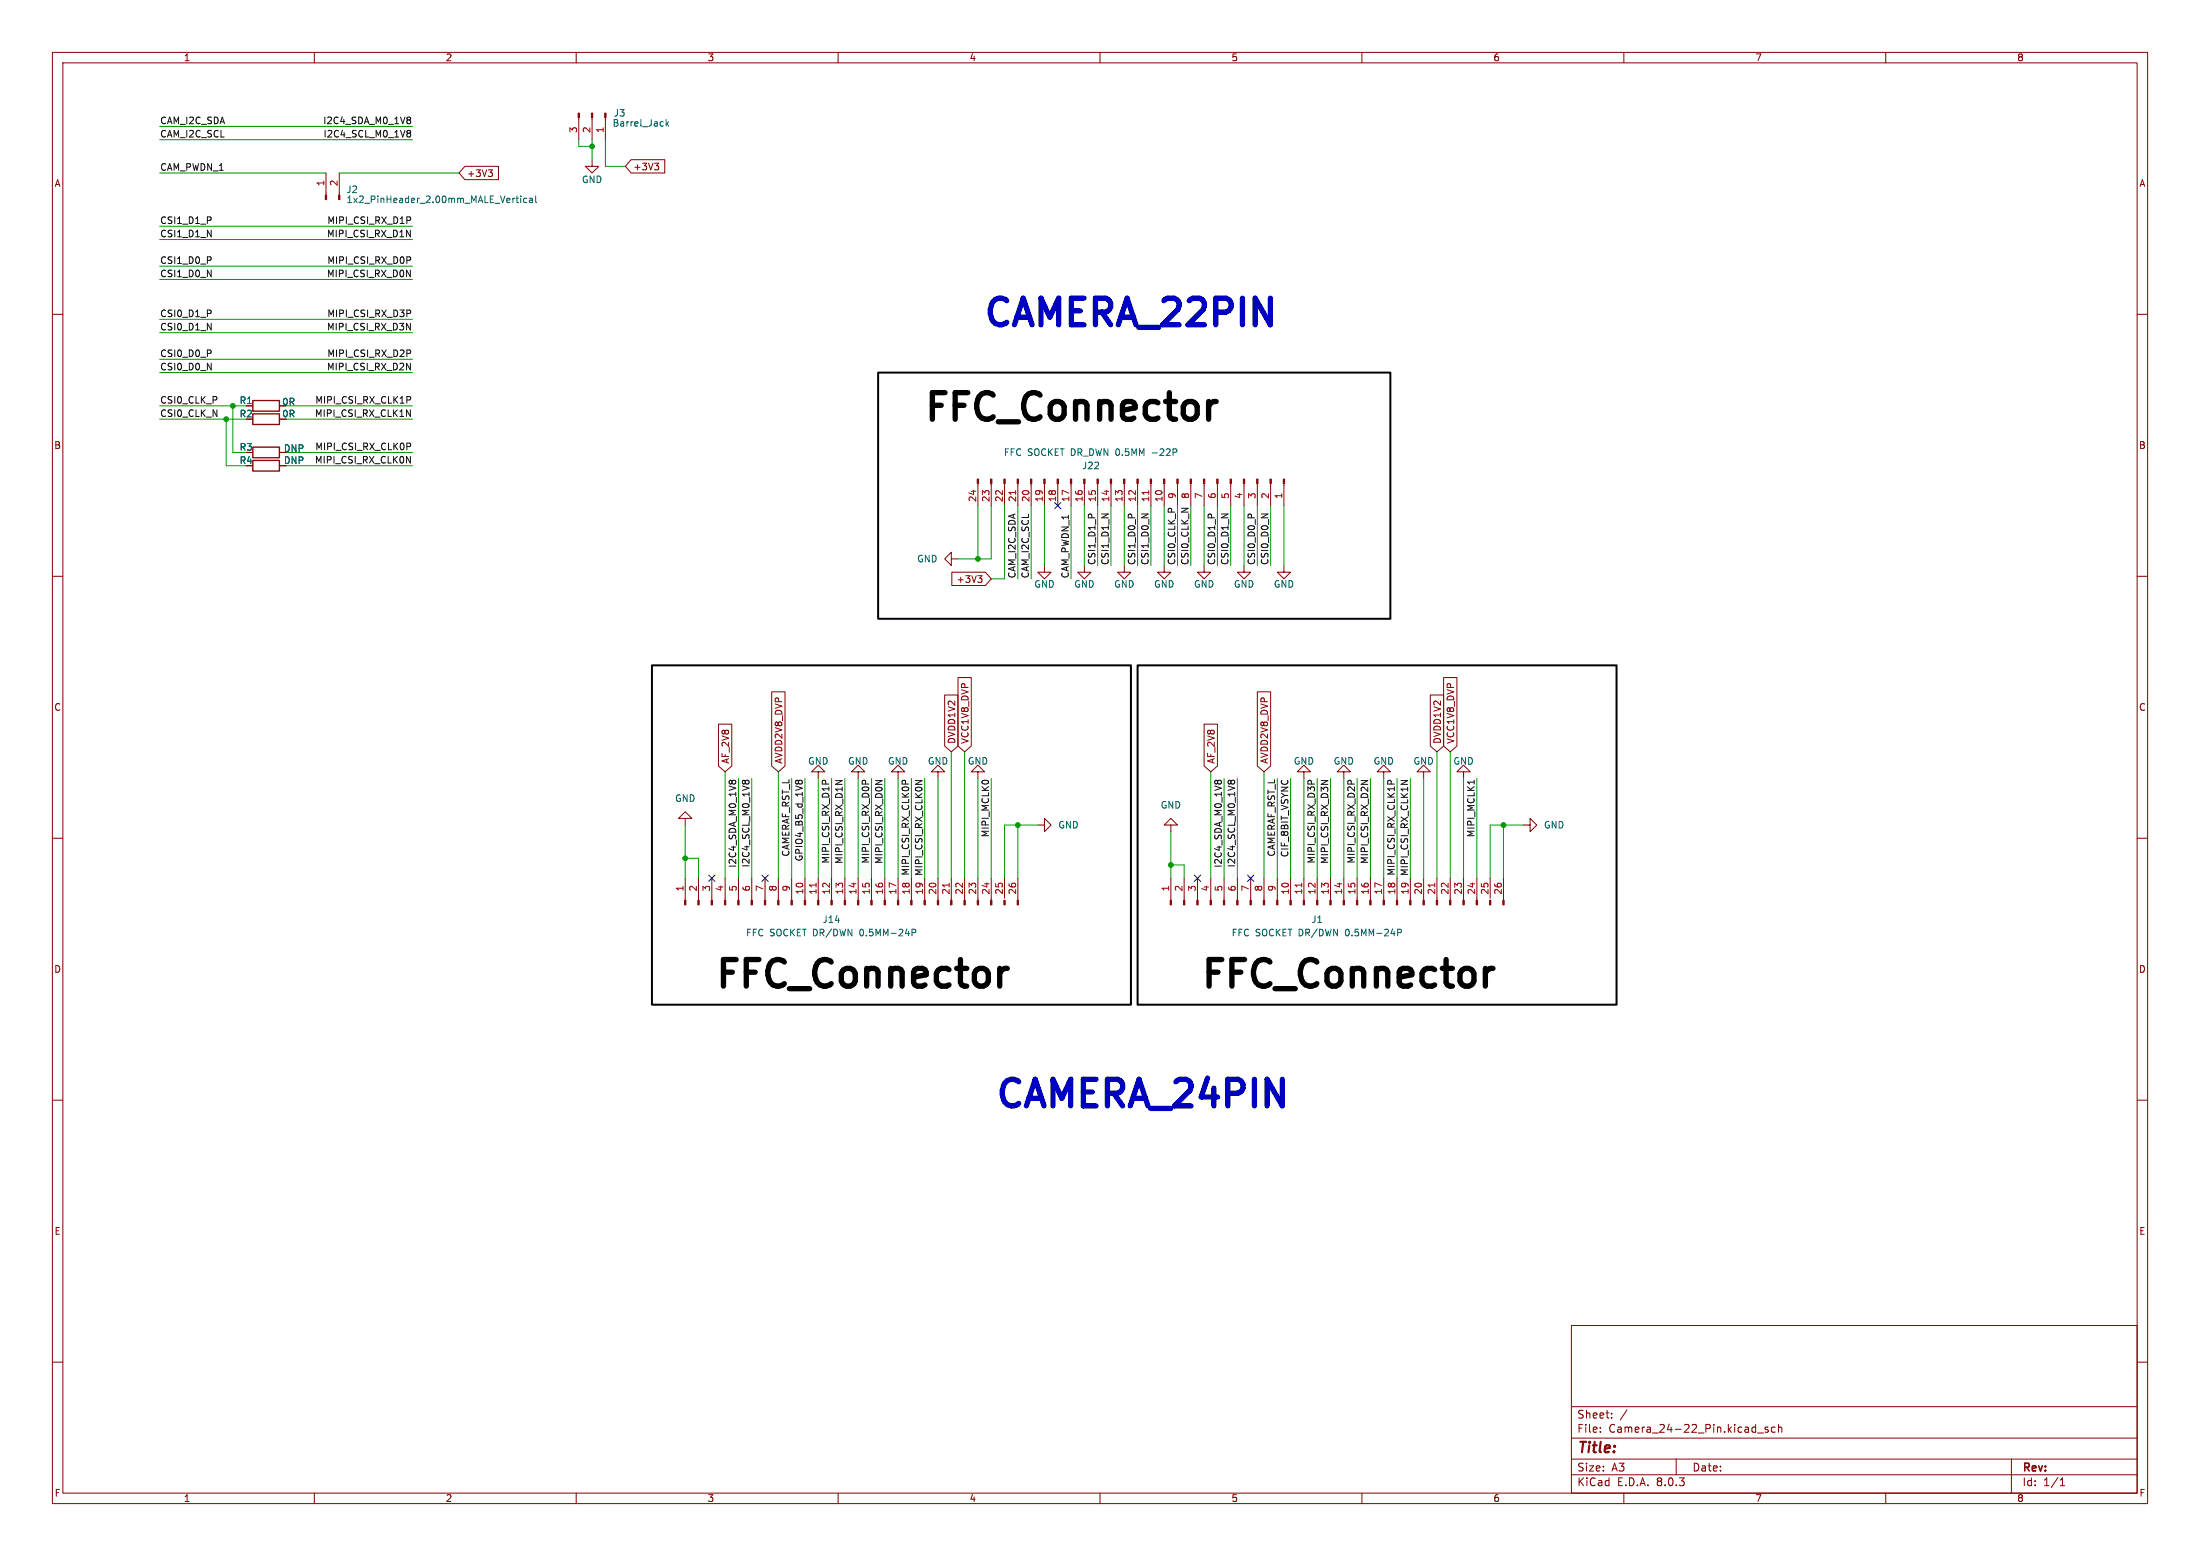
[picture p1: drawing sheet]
<svg xmlns="http://www.w3.org/2000/svg" width="420mm" height="297mm" viewBox="0 0 420 297" stroke-linecap="round" stroke-linejoin="round" font-family="sans-serif">
<g fill="none" stroke="#840000" stroke-width=".19">
<path d="M10 10h400v277h-400zM12 12h396v273h-396zM60 10v2M110 10v2M160 10v2M210 10v2M260 10v2M310 10v2M360 10v2M62.2 33v4.2M64.8 33v4.2M88.7 31.8h6.5v2.5h-6.5l-1.1-1.3z"/>
<path d="M93.2 32.4h.8l-.4 .5M93.8 32.9l.2 .2v.3l-.2 .3M110.5 22.5v4.2M113 30.5v1.3h1.3l-1.3 1.2-1.2-1.2h1.2M113 22.5v4.2M115.6 22.5v4.2M120.5 30.5h6.4v2.5h-6.4l-1.1-1.2zM125 31.2h.7l-.4 .4M125.5 31.6l.2 .3v.3l-.2 .2M10 60h2M408 60h2M47 77.5h1.3"/>
<path d="M53.3 86.4h1.3M53.3 88.9h1.3M186.7 92.3v4.2M189.2 92.3v4.2M191.8 92.3v4.2M194.3 92.3v4.2M196.8 92.3v4.2M199.4 92.3v4.2M201.9 92.3v4.2M204.5 92.3v4.2M207 92.3v4.2M209.5 92.3v4.2"/>
<path d="M212.1 92.3v4.2M214.6 92.3v4.2M217.2 92.3v4.2M219.7 92.3v4.2M222.2 92.3v4.2M224.8 92.3v4.2M227.3 92.3v4.2M229.9 92.3v4.2M232.4 92.3v4.2M234.9 92.3v4.2M237.5 92.3v4.2M240 92.3v4.2"/>
<path d="M242.6 92.3v4.2M245.1 92.3v4.2M10 110h2M181.6 106.7v-1.3l-1.3 1.3 1.3 1.3v-1.3h1.3M181.7 109.2h6.4l1.1 1.3-1.1 1.3h-6.4zM186.7 109.9h.8l-.5 .5M187.2 110.4l.3 .2v.3l-.3 .3M199.4 108v1.2h1.3l-1.3 1.3-1.3-1.3h1.3M207 108v1.2h1.3l-1.3 1.3-1.3-1.3h1.3M214.6 108v1.2h1.3l-1.3 1.3-1.2-1.3h1.2M222.2 108v1.2h1.3l-1.3 1.3-1.2-1.3h1.2M229.9 108v1.2h1.2l-1.2 1.3-1.3-1.3h1.3"/>
<path d="M237.5 108v1.2h1.3l-1.3 1.3-1.3-1.3h1.3M245.1 108v1.2h1.3l-1.3 1.3-1.3-1.3h1.3M408 110h2M137.2 138.2h2.5v8l-1.3 1.1-1.2-1.1zM147.3 132.1h2.6v14.1l-1.3 1.1-1.3-1.1zM180.3 132.7h2.6v9.7l-1.3 1.1-1.3-1.1zM182.9 129.3h2.5v13.1l-1.3 1.1-1.2-1.1zM229.9 138.2h2.5v8l-1.3 1.1-1.2-1.1zM240 132.1h2.6v14.1l-1.3 1.1-1.3-1.1zM273 132.7h2.6v9.7l-1.3 1.1-1.3-1.1zM275.6 129.3h2.5v13.1l-1.2 1.1-1.3-1.1zM10 160h2"/>
<path d="M130.8 156.2h1.3l-1.3-1.3-1.3 1.3h1.3v1.3M156.2 147.3h1.3l-1.3-1.2-1.3 1.2h1.3v1.3M163.8 147.3h1.3l-1.3-1.2-1.2 1.2h1.2v1.3M171.4 147.3h1.3l-1.3-1.2-1.2 1.2h1.2v1.3M179.1 147.3h1.2l-1.2-1.2-1.3 1.2h1.3v1.3M186.7 147.3h1.3l-1.3-1.2-1.3 1.2h1.3v1.3M198.1 157.5h1.3v-1.3l1.3 1.3-1.3 1.3v-1.3M223.5 157.5h1.3l-1.3-1.3-1.3 1.3h1.3v1.3M248.9 147.3h1.3l-1.3-1.2-1.3 1.2h1.3v1.3M256.5 147.3h1.3l-1.3-1.2-1.2 1.2h1.2v1.3M264.2 147.3h1.2l-1.2-1.2-1.3 1.2h1.3v1.3M271.8 147.3h1.2l-1.2-1.2-1.3 1.2h1.3v1.3"/>
<path d="M279.4 147.3h1.3l-1.3-1.2-1.3 1.2h1.3v1.3M290.8 157.5h1.3v-1.3l1.3 1.3-1.3 1.3v-1.3M408 160h2M130.8 167.6v4.3M133.3 167.6v4.3M135.9 167.6v4.3M138.4 167.6v4.3M141 167.6v4.3M143.5 167.6v4.3M146 167.6v4.3M148.6 167.6v4.3M151.1 167.6v4.3"/>
<path d="M153.7 167.6v4.3M156.2 167.6v4.3M158.7 167.6v4.3M161.3 167.6v4.3M163.8 167.6v4.3M166.4 167.6v4.3M168.9 167.6v4.3M171.4 167.6v4.3M174 167.6v4.3M176.5 167.6v4.3M179.1 167.6v4.3M181.6 167.6v4.3"/>
<path d="M184.1 167.6v4.3M186.7 167.6v4.3M189.2 167.6v4.3M191.8 167.6v3.9M194.3 167.6v4.3M223.5 167.6v4.3M226.1 167.6v4.3M228.6 167.6v4.3M231.1 167.6v4.3M233.7 167.6v4.3M236.2 167.6v4.3M238.8 167.6v4.3"/>
<path d="M241.3 167.6v4.3M243.8 167.6v4.3M246.4 167.6v4.3M248.9 167.6v4.3M251.5 167.6v4.3M254 167.6v4.3M256.5 167.6v4.3M259.1 167.6v4.3M261.6 167.6v4.3M264.2 167.6v4.3M266.7 167.6v4.3M269.2 167.6v4.3"/>
<path d="M271.8 167.6v4.3M274.3 167.6v4.3M276.9 167.6v4.3M279.4 167.6v4.3M281.9 167.6v4.3M284.5 167.6v3.9M287 167.6v4.3M10 210h2M408 210h2M10 260h2M300 253h108v32h-108zM408 260h2"/>
<path d="M300 278.5h108M300 274.5h108M300 268.5h108M305.5 273.2v.2M305.5 272.5v.1M307.7 270.5v.2M307.7 269.8v.1M310.6 269.1l-1.3 1.9M320 278.5v3M335.5 273.5h1.2M337.5 272.5l-.3-.1-.3 .2 .1 .2 .5 .2v.3h-.6M338.9 272.5l-.5-.1-.2 .3 .1 .6h.6"/>
<path d="M339.5 272.5l.2-.1 .4 .1 .1 .9M339.5 271.9v1.5M384 278.5v6.5M60 285v2M110 285v2M160 285v2M210 285v2M260 285v2M300 281.5h108M310 285v2M360 285v2M393.3 283.6h.9"/>
<path d="M393.3 282.5l.4-.4v1.5"/>
</g>
<g fill="#840000" stroke="#840000" stroke-width=".19">
<path d="M186.6 91.4h.2v.9h-.2z"/>
<path d="M189.1 91.4h.3v.9h-.3z"/>
<path d="M191.6 91.4h.3v.9h-.3z"/>
<path d="M194.2 91.4h.2v.9h-.2z"/>
<path d="M196.7 91.4h.3v.9h-.3z"/>
<path d="M199.3 91.4h.2v.9h-.2z"/>
<path d="M201.8 91.4h.3v.9h-.3z"/>
<path d="M204.3 91.4h.3v.9h-.3z"/>
<path d="M206.9 91.4h.2v.9h-.2z"/>
<path d="M209.4 91.4h.3v.9h-.3z"/>
<path d="M212 91.4h.2v.9h-.2z"/>
<path d="M214.5 91.4h.3v.9h-.3z"/>
<path d="M217 91.4h.3v.9h-.3z"/>
<path d="M219.6 91.4h.2v.9h-.2z"/>
<path d="M222.1 91.4h.3v.9h-.3z"/>
<path d="M224.7 91.4h.2v.9h-.2z"/>
<path d="M227.2 91.4h.3v.9h-.3z"/>
<path d="M229.7 91.4h.3v.9h-.3z"/>
<path d="M232.3 91.4h.2v.9h-.2z"/>
<path d="M234.8 91.4h.3v.9h-.3z"/>
<path d="M237.4 91.4h.2v.9h-.2z"/>
<path d="M239.9 91.4h.3v.9h-.3z"/>
<path d="M242.4 91.4h.3v.9h-.3z"/>
<path d="M245 91.4h.2v.9h-.2z"/>
<path d="M286.9 171.9h.2v.8h-.2z"/>
<path d="M284.4 171.9h.2v.8h-.2z"/>
<path d="M281.8 171.9h.3v.8h-.3z"/>
<path d="M279.3 171.9h.2v.8h-.2z"/>
<path d="M276.7 171.9h.3v.8h-.3z"/>
<path d="M274.2 171.9h.2v.8h-.2z"/>
<path d="M271.7 171.9h.2v.8h-.2z"/>
<path d="M269.1 171.9h.3v.8h-.3z"/>
<path d="M266.6 171.9h.2v.8h-.2z"/>
<path d="M264 171.9h.3v.8h-.3z"/>
<path d="M261.5 171.9h.2v.8h-.2z"/>
<path d="M259 171.9h.2v.8h-.2z"/>
<path d="M256.4 171.9h.3v.8h-.3z"/>
<path d="M253.9 171.9h.2v.8h-.2z"/>
<path d="M251.3 171.9h.3v.8h-.3z"/>
<path d="M248.8 171.9h.2v.8h-.2z"/>
<path d="M246.3 171.9h.2v.8h-.2z"/>
<path d="M243.7 171.9h.3v.8h-.3z"/>
<path d="M241.2 171.9h.2v.8h-.2z"/>
<path d="M238.6 171.9h.3v.8h-.3z"/>
<path d="M236.1 171.9h.2v.8h-.2z"/>
<path d="M233.6 171.9h.2v.8h-.2z"/>
<path d="M231 171.9h.3v.8h-.3z"/>
<path d="M228.5 171.9h.2v.8h-.2z"/>
<path d="M225.9 171.9h.3v.8h-.3z"/>
<path d="M223.4 171.9h.2v.8h-.2z"/>
<path d="M110.4 21.6h.2v.9h-.2z"/>
<path d="M112.9 21.6h.3v.9h-.3z"/>
<path d="M115.4 21.6h.3v.9h-.3z"/>
<path d="M64.6 37.2h.3v.9h-.3z"/>
<path d="M62.1 37.2h.3v.9h-.3z"/>
<path d="M194.2 171.9h.2v.8h-.2z"/>
<path d="M191.6 171.9h.3v.8h-.3z"/>
<path d="M189.1 171.9h.3v.8h-.3z"/>
<path d="M186.6 171.9h.2v.8h-.2z"/>
<path d="M184 171.9h.3v.8h-.3z"/>
<path d="M181.5 171.9h.2v.8h-.2z"/>
<path d="M178.9 171.9h.3v.8h-.3z"/>
<path d="M176.4 171.9h.3v.8h-.3z"/>
<path d="M173.9 171.9h.2v.8h-.2z"/>
<path d="M171.3 171.9h.3v.8h-.3z"/>
<path d="M168.8 171.9h.2v.8h-.2z"/>
<path d="M166.2 171.9h.3v.8h-.3z"/>
<path d="M163.7 171.9h.3v.8h-.3z"/>
<path d="M161.2 171.9h.2v.8h-.2z"/>
<path d="M158.6 171.9h.3v.8h-.3z"/>
<path d="M156.1 171.9h.2v.8h-.2z"/>
<path d="M153.5 171.9h.3v.8h-.3z"/>
<path d="M151 171.9h.3v.8h-.3z"/>
<path d="M148.5 171.9h.2v.8h-.2z"/>
<path d="M145.9 171.9h.3v.8h-.3z"/>
<path d="M143.4 171.9h.2v.8h-.2z"/>
<path d="M140.8 171.9h.3v.8h-.3z"/>
<path d="M138.3 171.9h.3v.8h-.3z"/>
<path d="M135.8 171.9h.2v.8h-.2z"/>
<path d="M133.2 171.9h.3v.8h-.3z"/>
<path d="M130.7 171.9h.2v.8h-.2z"/>
</g>
<path d="M193.9 93.6v.8M219.3 93.6v.8M155.8 168.6v.7M181.2 168.6v.7M248.5 168.6v.7M273.9 168.6v.7" fill="none" stroke="#a90000" stroke-width=".19"/>
<g fill="none" stroke="#006464" stroke-width=".19">
<path d="M98.5 37.8h.5M98.7 38.6l.3 .1M99.4 37.4v.1M99.4 37.8v.9M100.6 37.9l-.4-.1-.2 .3 .1 .5h.5M101.1 37.9h.5l.1 .8M101.7 38.1l-.5 .1-.2 .2 .2 .3 .5-.1M102.3 37.4v1.1l.1 .2M127.2 22.8v1.3M127.3 23.6l.4 .5M127.7 23.2l-.5 .5M224.6 85.8v.4"/>
<path d="M174.1 178h.6l.1-.2v-.3l-.7-.1v1.2M266.8 178h.6l.1-.2v-.3l-.7-.1v1.2"/>
</g>
<path d="M48.3 76.5h5v2h-5zM48.3 79h5v2h-5zM48.3 85.3h5v2.1h-5zM48.3 87.9h5v2h-5z" fill="none" stroke="#840000" stroke-width=".25"/>
<g fill="none" stroke="#0f0f0f" stroke-width=".19">
<path d="M77.9 22.3h.3l.2 .3-.2 .3M77.9 24.9h.3l.2 .2-.2 .3M77.9 22.9h.3M77.9 25.4h.3M78.2 22.9l.1 .1 .1 .4-.2 .2h-.3M78.2 25.4l.1 .2 .1 .3-.2 .3h-.3M78.3 41.5v.4M78.3 49.1v.5M78.3 59.3v.4M77.6 78.2l.7 1.3v-1.3M78.2 75.7l.2 .2-.1 .3-.1 .2M78.3 66.9v.4"/>
<path d="M77.6 87.1l.7 1.3v-1.3M78.2 84.6l.2 .2-.1 .3-.1 .1M139.7 149.2l-.3-.3-.2 .3v.2M139.7 149.2l.3-.3h.2l.3 .3v.2M139.7 149.2v.2M142.3 149.2l-.3-.3-.3 .3v.2M142.3 149.2l.2-.3h.3l.2 .3v.2M142.3 149.2v.2M152.4 149.2l-.3-.3-.2 .3v.2M152.4 149.2l.3-.3h.2l.3 .3v.2M152.4 149.2v.2M157.1 149h.4"/>
<path d="M164.7 149h.4M172.2 149.2l.2-.3 .4 .1 .1 .2M174.7 149h1.3l-1.3 .7M232.4 149.2l-.3-.3-.2 .3v.2M232.4 149.2l.3-.3h.2l.3 .3v.2M232.4 149.2v.2M235 149.2l-.3-.3-.3 .3v.2M235 149.2l.2-.3h.3l.2 .3v.2M235 149.2v.2M249.8 149h.4M257.4 149h.4M264.9 149.2l.3-.3 .3 .1 .1 .2"/>
<path d="M267.5 149h1.2l-1.2 .7M281.4 148.9v.8"/>
</g>
<path d="M232.2 76.6h-.5l-.7 .5M192.3 184.8h-.5l-.7 .5M285 184.8h-.5l-.7 .5" fill="none" stroke="#000" stroke-width="1"/>
<path d="M167.6 71.1h97.8v47h-97.8zM124.5 127h91.4v64.8h-91.4zM217.2 127h91.4v64.8h-91.4z" fill="none" stroke="#000" stroke-width=".38"/>
<g fill="none" stroke="#009600" stroke-width=".19">
<path d="M30.5 24.1h48.2M30.5 26.7h48.2M30.5 33h31.7M64.8 33h22.8M110.5 26.7v1.2h2.5M113 26.7v3.8M115.6 26.7v5.1h3.8M30.5 50.8h48.2M30.5 45.7h48.2M30.5 43.2h48.2M30.5 53.3h48.2M30.5 77.5h16.5"/>
<path d="M30.5 61h48.2M30.5 63.5h48.2M30.5 68.6h48.2M30.5 71.1h48.2M44.4 77.5v8.9h2.6M54.6 77.5h24.1M30.5 80h16.5M43.2 80v8.9h3.8M54.6 80h24.1M54.6 88.9h24.1M54.6 86.4h24.1M186.7 96.5v10.2"/>
<path d="M189.2 96.5v10.2h-6.3M191.8 96.5v14h-2.6M194.3 96.5v14M196.8 96.5v14M199.4 96.5v11.5M204.5 96.5v14M207 96.5v11.5M209.5 96.5v11.5M212.1 96.5v11.5M214.6 96.5v11.5M217.2 96.5v11.5M219.7 96.5v11.5"/>
<path d="M222.2 96.5v11.5M224.8 96.5v11.5M227.3 96.5v11.5M229.9 96.5v11.5M232.4 96.5v11.5M234.9 96.5v11.5M237.5 96.5v11.5M240 96.5v11.5M242.6 96.5v11.5M245.1 96.5v11.5M130.8 157.5v10.1M138.4 147.3v20.3"/>
<path d="M141 148.6v19M143.5 148.6v19M148.6 147.3v20.3M151.1 148.6v19M153.7 148.6v19M156.2 148.6v19M158.7 148.6v19M161.3 148.6v19M163.8 148.6v19M166.4 148.6v19M168.9 148.6v19M171.4 148.6v19"/>
<path d="M174 148.6v19M176.5 148.6v19M179.1 148.6v19M181.6 143.5v24.1M184.1 143.5v24.1M186.7 148.6v19M189.2 148.6v19M194.3 157.5v10.1M198.1 157.5h-6.3v10.1M223.5 158.8v8.8M231.1 147.3v20.3M233.7 148.6v19"/>
<path d="M236.2 148.6v19M241.3 147.3v20.3M243.8 148.6v19M246.4 148.6v19M248.9 148.6v19M251.5 148.6v19M254 148.6v19M256.5 148.6v19M259.1 148.6v19M261.6 148.6v19M264.2 148.6v19M266.7 148.6v19"/>
<path d="M269.2 148.6v19M271.8 148.6v19M274.3 143.5v24.1M276.9 143.5v24.1M279.4 148.6v19M281.9 148.6v19M287 157.5v10.1M290.8 157.5h-6.3v10.1M130.8 163.8h2.5v3.8M223.5 165.1h2.6v2.5"/>
</g>
<path d="M201.3 95.9l1.2 1.2M202.5 95.9l-1.2 1.2M135.3 167l1.2 1.2M136.5 167l-1.2 1.2M145.4 167l1.3 1.2M146.7 167l-1.3 1.2M228 167l1.2 1.2M229.2 167l-1.2 1.2M238.2 167l1.2 1.2M239.4 167l-1.2 1.2" fill="none" stroke="#000084" stroke-width=".19"/>
<g fill="#009600" stroke="#009600" stroke-width=".19">
<circle cx="186.7" cy="106.7" r=".46"/>
<circle cx="130.8" cy="163.8" r=".46"/>
<circle cx="194.3" cy="157.5" r=".46"/>
<circle cx="223.5" cy="165.1" r=".46"/>
<circle cx="287" cy="157.5" r=".46"/>
<circle cx="43.2" cy="80" r=".46"/>
<circle cx="44.4" cy="77.5" r=".46"/>
<circle cx="113" cy="27.9" r=".46"/>
</g>
<g font-size="7.1" fill="#0000c2">
<text x="187.1" y="63.8">CAMERA_22PIN</text>
<text x="189.4" y="212.9">CAMERA_24PIN</text>
</g>
<g font-size="7.1">
<text x="175.8" y="81.8">FFC_Connector</text>
<text x="135.9" y="190">FFC_Connector</text>
<text x="228.6" y="190">FFC_Connector</text>
</g>
<text font-size="2.8" fill="#840000" x="301" y="277.9">Title:</text>
<g font-size="2.1" fill="#840000">
<text x="301" y="273.7">File:</text>
<text x="301" y="271">Sheet:</text>
<text x="307.1" y="273.7">Camera_24-22_Pin.kicad_sch</text>
<text x="301" y="281.1">Size:</text>
<text x="307.6" y="281.1">A3</text>
<text x="323" y="281.1">Date:</text>
<text x="386" y="281.3">Rev:</text>
<text x="301" y="283.9">KiCad</text>
<text x="308.7" y="283.9">E.D.A.</text>
<text x="316.3" y="283.9">8.0.3</text>
<text x="386" y="283.9">Id:</text>
<text x="390.1" y="283.9">1/1</text>
</g>
<g font-size="1.8" fill="#840000">
<text x="35" y="11.9">1</text>
<text x="85" y="11.9">2</text>
<text x="135" y="11.9">3</text>
<text x="185" y="11.9">4</text>
<text x="235" y="11.9">5</text>
<text x="285" y="11.9">6</text>
<text x="335" y="11.9">7</text>
<text x="385" y="11.9">8</text>
<text x="10.3" y="35.9">A</text>
<text x="89.1" y="34">+3V3</text>
<text x="120.8" y="32.7">+3V3</text>
<text x="408.3" y="35.9">A</text>
<text x="53.8" y="77.6">0R</text>
<text x="45.6" y="79.9">R2</text>
<text x="53.8" y="79.9">0R</text>
<text x="10.3" y="85.9">B</text>
<text x="45.6" y="86.2">R3</text>
<text x="45.6" y="88.7">R4</text>
<text x="408.2" y="85.9">B</text>
<text x="182.5" y="111.4">+3V3</text>
<text x="10.3" y="135.9">C</text>
<text x="408.2" y="135.9">C</text>
<text x="182.6" y="142.1" transform="rotate(-90 182.6 142.1)">DVDD1V2</text>
<text x="185.1" y="142.1" transform="rotate(-90 185.1 142.1)">VCC1V8_DVP</text>
<text x="275.3" y="142.1" transform="rotate(-90 275.3 142.1)">DVDD1V2</text>
<text x="277.8" y="142.1" transform="rotate(-90 277.8 142.1)">VCC1V8_DVP</text>
<text x="139.4" y="145.9" transform="rotate(-90 139.4 145.9)">AF_2V8</text>
<text x="149.5" y="145.9" transform="rotate(-90 149.5 145.9)">AVDD2V8_DVP</text>
<text x="232.1" y="145.9" transform="rotate(-90 232.1 145.9)">AF_2V8</text>
<text x="242.3" y="145.9" transform="rotate(-90 242.3 145.9)">AVDD2V8_DVP</text>
<text x="10.3" y="185.9">D</text>
<text x="408.2" y="185.9">D</text>
<text x="10.3" y="235.9">E</text>
<text x="408.3" y="235.9">E</text>
<text x="10.3" y="285.9">F</text>
<text x="35" y="286.9">1</text>
<text x="85" y="286.9">2</text>
<text x="135" y="286.9">3</text>
<text x="185" y="286.9">4</text>
<text x="235" y="286.9">5</text>
<text x="285" y="286.9">6</text>
<text x="335" y="286.9">7</text>
<text x="385" y="286.9">8</text>
<text x="408.3" y="285.9">F</text>
</g>
<g font-size="1.8" fill="#0f0f0f">
<text x="30.5" y="23.8">CAM_I2C_SDA</text>
<text x="61.6" y="23.8">I2C4_SDA_M0_1V8</text>
<text x="30.5" y="26.3">CAM_I2C_SCL</text>
<text x="61.7" y="26.3">I2C4_SCL_M0_1V8</text>
<text x="30.5" y="32.7">CAM_PWDN_1</text>
<text x="30.5" y="45.4">CSI1_D1_N</text>
<text x="30.5" y="42.8">CSI1_D1_P</text>
<text x="62.3" y="45.4">MIPI_CSI_RX_D1N</text>
<text x="62.4" y="42.8">MIPI_CSI_RX_D1P</text>
<text x="30.5" y="53">CSI1_D0_N</text>
<text x="30.5" y="50.5">CSI1_D0_P</text>
<text x="62.3" y="53">MIPI_CSI_RX_D0N</text>
<text x="62.4" y="50.5">MIPI_CSI_RX_D0P</text>
<text x="30.5" y="63.2">CSI0_D1_N</text>
<text x="30.5" y="60.6">CSI0_D1_P</text>
<text x="62.3" y="63.2">MIPI_CSI_RX_D3N</text>
<text x="62.4" y="60.6">MIPI_CSI_RX_D3P</text>
<text x="30.5" y="68.2">CSI0_D0_P</text>
<text x="30.5" y="70.8">CSI0_D0_N</text>
<text x="62.3" y="70.8">MIPI_CSI_RX_D2N</text>
<text x="62.4" y="68.2">MIPI_CSI_RX_D2P</text>
<text x="30.5" y="77.1">CSI0_CLK_P</text>
<text x="60.1" y="77.1">MIPI_CSI_RX_CLK1P</text>
<text x="30.5" y="79.7">CSI0_CLK_N</text>
<text x="60" y="79.7">MIPI_CSI_RX_CLK1N</text>
<text x="60" y="88.6">MIPI_CSI_RX_CLK0N</text>
<text x="60.1" y="86">MIPI_CSI_RX_CLK0P</text>
<text x="209.2" y="107.9" transform="rotate(-90 209.2 107.9)">CSI1_D1_P</text>
<text x="211.7" y="107.9" transform="rotate(-90 211.7 107.9)">CSI1_D1_N</text>
<text x="216.8" y="107.9" transform="rotate(-90 216.8 107.9)">CSI1_D0_P</text>
<text x="219.4" y="107.9" transform="rotate(-90 219.4 107.9)">CSI1_D0_N</text>
<text x="224.4" y="107.9" transform="rotate(-90 224.4 107.9)">CSI0_CLK_P</text>
<text x="227" y="107.9" transform="rotate(-90 227 107.9)">CSI0_CLK_N</text>
<text x="232.1" y="107.9" transform="rotate(-90 232.1 107.9)">CSI0_D1_P</text>
<text x="234.6" y="107.9" transform="rotate(-90 234.6 107.9)">CSI0_D1_N</text>
<text x="239.7" y="107.9" transform="rotate(-90 239.7 107.9)">CSI0_D0_P</text>
<text x="242.2" y="107.9" transform="rotate(-90 242.2 107.9)">CSI0_D0_N</text>
<text x="194" y="110.5" transform="rotate(-90 194 110.5)">CAM_I2C_SDA</text>
<text x="196.5" y="110.5" transform="rotate(-90 196.5 110.5)">CAM_I2C_SCL</text>
<text x="204.1" y="110.5" transform="rotate(-90 204.1 110.5)">CAM_PWDN_1</text>
<text x="188.9" y="159.9" transform="rotate(-90 188.9 159.9)">MIPI_MCLK0</text>
<text x="281.6" y="159.9" transform="rotate(-90 281.6 159.9)">MIPI_MCLK1</text>
<text x="140.6" y="165.7" transform="rotate(-90 140.6 165.7)">I2C4_SDA_M0_1V8</text>
<text x="143.2" y="165.7" transform="rotate(-90 143.2 165.7)">I2C4_SCL_M0_1V8</text>
<text x="150.8" y="163.6" transform="rotate(-90 150.8 163.6)">CAMERAF_RST_L</text>
<text x="153.3" y="164.5" transform="rotate(-90 153.3 164.5)">GPIO4_B5_d_1V8</text>
<text x="158.4" y="164.9" transform="rotate(-90 158.4 164.9)">MIPI_CSI_RX_D1P</text>
<text x="160.9" y="165" transform="rotate(-90 160.9 165)">MIPI_CSI_RX_D1N</text>
<text x="166" y="164.9" transform="rotate(-90 166 164.9)">MIPI_CSI_RX_D0P</text>
<text x="168.6" y="165" transform="rotate(-90 168.6 165)">MIPI_CSI_RX_D0N</text>
<text x="173.6" y="167.2" transform="rotate(-90 173.6 167.2)">MIPI_CSI_RX_CLK0P</text>
<text x="176.2" y="167.3" transform="rotate(-90 176.2 167.3)">MIPI_CSI_RX_CLK0N</text>
<text x="233.3" y="165.7" transform="rotate(-90 233.3 165.7)">I2C4_SDA_M0_1V8</text>
<text x="235.9" y="165.7" transform="rotate(-90 235.9 165.7)">I2C4_SCL_M0_1V8</text>
<text x="243.5" y="163.6" transform="rotate(-90 243.5 163.6)">CAMERAF_RST_L</text>
<text x="246" y="163.7" transform="rotate(-90 246 163.7)">CIF_8BIT_VSYNC</text>
<text x="251.1" y="164.9" transform="rotate(-90 251.1 164.9)">MIPI_CSI_RX_D3P</text>
<text x="253.7" y="165" transform="rotate(-90 253.7 165)">MIPI_CSI_RX_D3N</text>
<text x="258.7" y="164.9" transform="rotate(-90 258.7 164.9)">MIPI_CSI_RX_D2P</text>
<text x="261.3" y="165" transform="rotate(-90 261.3 165)">MIPI_CSI_RX_D2N</text>
<text x="266.3" y="167.2" transform="rotate(-90 266.3 167.2)">MIPI_CSI_RX_CLK1P</text>
<text x="268.9" y="167.3" transform="rotate(-90 268.9 167.3)">MIPI_CSI_RX_CLK1N</text>
</g>
<g font-size="1.8" fill="#006464">
<text x="117.1" y="22.5">J3</text>
<text x="116.8" y="24.4">Barrel_Jack</text>
<text x="111" y="35.2">GND</text>
<text x="66" y="37.1">J2</text>
<text x="66" y="39">1x2_PinHeader_2.00mm_MALE_Vertical</text>
<text x="45.6" y="77.3">R1</text>
<text x="54.1" y="86.5">DNP</text>
<text x="54.1" y="88.7">DNP</text>
<text x="191.5" y="87.2">FFC SOCKET DR_DWN 0.5MM</text>
<text x="206.5" y="89.8">J22</text>
<text x="220.4" y="87.2">-22P</text>
<text x="175" y="107.5">GND</text>
<text x="197.4" y="112.4">GND</text>
<text x="205" y="112.4">GND</text>
<text x="212.6" y="112.4">GND</text>
<text x="220.2" y="112.4">GND</text>
<text x="227.8" y="112.4">GND</text>
<text x="235.5" y="112.4">GND</text>
<text x="243.1" y="112.4">GND</text>
<text x="154.2" y="146.2">GND</text>
<text x="161.8" y="146.2">GND</text>
<text x="169.4" y="146.2">GND</text>
<text x="177" y="146.2">GND</text>
<text x="184.7" y="146.2">GND</text>
<text x="246.9" y="146.2">GND</text>
<text x="254.5" y="146.2">GND</text>
<text x="262.1" y="146.2">GND</text>
<text x="269.7" y="146.2">GND</text>
<text x="277.4" y="146.2">GND</text>
<text x="128.8" y="153.3">GND</text>
<text x="221.5" y="154.5">GND</text>
<text x="201.9" y="158.3">GND</text>
<text x="294.7" y="158.3">GND</text>
<text x="142.3" y="178.9">FFC SOCKET DR/DWN</text>
<text x="157" y="176.4">J14</text>
<text x="164.4" y="178.9">0.5MM-24P</text>
<text x="235" y="178.9">FFC SOCKET DR/DWN</text>
<text x="250.3" y="176.4">J1</text>
<text x="257.1" y="178.9">0.5MM-24P</text>
</g>
<g font-size="1.8" fill="#a90000">
<text x="110.2" y="25.5" transform="rotate(-90 110.2 25.5)">3</text>
<text x="112.8" y="25.5" transform="rotate(-90 112.8 25.5)">2</text>
<text x="115.3" y="25.5" transform="rotate(-90 115.3 25.5)">1</text>
<text x="62" y="35.6" transform="rotate(-90 62 35.6)">1</text>
<text x="64.5" y="35.6" transform="rotate(-90 64.5 35.6)">2</text>
<text x="186.4" y="95.9" transform="rotate(-90 186.4 95.9)">24</text>
<text x="189" y="95.9" transform="rotate(-90 189 95.9)">23</text>
<text x="191.5" y="95.9" transform="rotate(-90 191.5 95.9)">22</text>
<text x="194.1" y="95.9" transform="rotate(-90 194.1 95.9)">21</text>
<text x="196.6" y="95.9" transform="rotate(-90 196.6 95.9)">20</text>
<text x="199.1" y="95.9" transform="rotate(-90 199.1 95.9)">19</text>
<text x="201.7" y="95.9" transform="rotate(-90 201.7 95.9)">18</text>
<text x="204.2" y="95.9" transform="rotate(-90 204.2 95.9)">17</text>
<text x="206.8" y="95.9" transform="rotate(-90 206.8 95.9)">16</text>
<text x="209.3" y="95.9" transform="rotate(-90 209.3 95.9)">15</text>
<text x="211.8" y="95.9" transform="rotate(-90 211.8 95.9)">14</text>
<text x="214.4" y="95.9" transform="rotate(-90 214.4 95.9)">13</text>
<text x="216.9" y="95.9" transform="rotate(-90 216.9 95.9)">12</text>
<text x="219.5" y="95.9" transform="rotate(-90 219.5 95.9)">11</text>
<text x="222" y="95.9" transform="rotate(-90 222 95.9)">10</text>
<text x="224.5" y="95.3" transform="rotate(-90 224.5 95.3)">9</text>
<text x="227.1" y="95.3" transform="rotate(-90 227.1 95.3)">8</text>
<text x="229.6" y="95.3" transform="rotate(-90 229.6 95.3)">7</text>
<text x="232.2" y="95.3" transform="rotate(-90 232.2 95.3)">6</text>
<text x="234.7" y="95.3" transform="rotate(-90 234.7 95.3)">5</text>
<text x="237.2" y="95.3" transform="rotate(-90 237.2 95.3)">4</text>
<text x="239.8" y="95.3" transform="rotate(-90 239.8 95.3)">3</text>
<text x="242.3" y="95.3" transform="rotate(-90 242.3 95.3)">2</text>
<text x="244.9" y="95.3" transform="rotate(-90 244.9 95.3)">1</text>
<text x="130.6" y="170.3" transform="rotate(-90 130.6 170.3)">1</text>
<text x="133.1" y="170.3" transform="rotate(-90 133.1 170.3)">2</text>
<text x="135.6" y="170.3" transform="rotate(-90 135.6 170.3)">3</text>
<text x="138.2" y="170.3" transform="rotate(-90 138.2 170.3)">4</text>
<text x="140.7" y="170.3" transform="rotate(-90 140.7 170.3)">5</text>
<text x="143.3" y="170.3" transform="rotate(-90 143.3 170.3)">6</text>
<text x="145.8" y="170.3" transform="rotate(-90 145.8 170.3)">7</text>
<text x="148.3" y="170.3" transform="rotate(-90 148.3 170.3)">8</text>
<text x="150.9" y="170.3" transform="rotate(-90 150.9 170.3)">9</text>
<text x="153.4" y="170.9" transform="rotate(-90 153.4 170.9)">10</text>
<text x="156" y="170.9" transform="rotate(-90 156 170.9)">11</text>
<text x="158.5" y="170.9" transform="rotate(-90 158.5 170.9)">12</text>
<text x="161" y="170.9" transform="rotate(-90 161 170.9)">13</text>
<text x="163.6" y="170.9" transform="rotate(-90 163.6 170.9)">14</text>
<text x="166.1" y="170.9" transform="rotate(-90 166.1 170.9)">15</text>
<text x="168.7" y="170.9" transform="rotate(-90 168.7 170.9)">16</text>
<text x="171.2" y="170.9" transform="rotate(-90 171.2 170.9)">17</text>
<text x="173.7" y="170.9" transform="rotate(-90 173.7 170.9)">18</text>
<text x="176.3" y="170.9" transform="rotate(-90 176.3 170.9)">19</text>
<text x="178.8" y="170.9" transform="rotate(-90 178.8 170.9)">20</text>
<text x="181.4" y="170.9" transform="rotate(-90 181.4 170.9)">21</text>
<text x="183.9" y="170.9" transform="rotate(-90 183.9 170.9)">22</text>
<text x="186.4" y="170.9" transform="rotate(-90 186.4 170.9)">23</text>
<text x="189" y="170.9" transform="rotate(-90 189 170.9)">24</text>
<text x="191.5" y="170.9" transform="rotate(-90 191.5 170.9)">25</text>
<text x="194.1" y="170.9" transform="rotate(-90 194.1 170.9)">26</text>
<text x="223.3" y="170.3" transform="rotate(-90 223.3 170.3)">1</text>
<text x="225.8" y="170.3" transform="rotate(-90 225.8 170.3)">2</text>
<text x="228.3" y="170.3" transform="rotate(-90 228.3 170.3)">3</text>
<text x="230.9" y="170.3" transform="rotate(-90 230.9 170.3)">4</text>
<text x="233.4" y="170.3" transform="rotate(-90 233.4 170.3)">5</text>
<text x="236" y="170.3" transform="rotate(-90 236 170.3)">6</text>
<text x="238.5" y="170.3" transform="rotate(-90 238.5 170.3)">7</text>
<text x="241" y="170.3" transform="rotate(-90 241 170.3)">8</text>
<text x="243.6" y="170.3" transform="rotate(-90 243.6 170.3)">9</text>
<text x="246.1" y="170.9" transform="rotate(-90 246.1 170.9)">10</text>
<text x="248.7" y="170.9" transform="rotate(-90 248.7 170.9)">11</text>
<text x="251.2" y="170.9" transform="rotate(-90 251.2 170.9)">12</text>
<text x="253.7" y="170.9" transform="rotate(-90 253.7 170.9)">13</text>
<text x="256.3" y="170.9" transform="rotate(-90 256.3 170.9)">14</text>
<text x="258.8" y="170.9" transform="rotate(-90 258.8 170.9)">15</text>
<text x="261.4" y="170.9" transform="rotate(-90 261.4 170.9)">16</text>
<text x="263.9" y="170.9" transform="rotate(-90 263.9 170.9)">17</text>
<text x="266.4" y="170.9" transform="rotate(-90 266.4 170.9)">18</text>
<text x="269" y="170.9" transform="rotate(-90 269 170.9)">19</text>
<text x="271.5" y="170.9" transform="rotate(-90 271.5 170.9)">20</text>
<text x="274.1" y="170.9" transform="rotate(-90 274.1 170.9)">21</text>
<text x="276.6" y="170.9" transform="rotate(-90 276.6 170.9)">22</text>
<text x="279.1" y="170.9" transform="rotate(-90 279.1 170.9)">23</text>
<text x="281.7" y="170.9" transform="rotate(-90 281.7 170.9)">24</text>
<text x="284.2" y="170.9" transform="rotate(-90 284.2 170.9)">25</text>
<text x="286.8" y="170.9" transform="rotate(-90 286.8 170.9)">26</text>
</g>
</svg>
